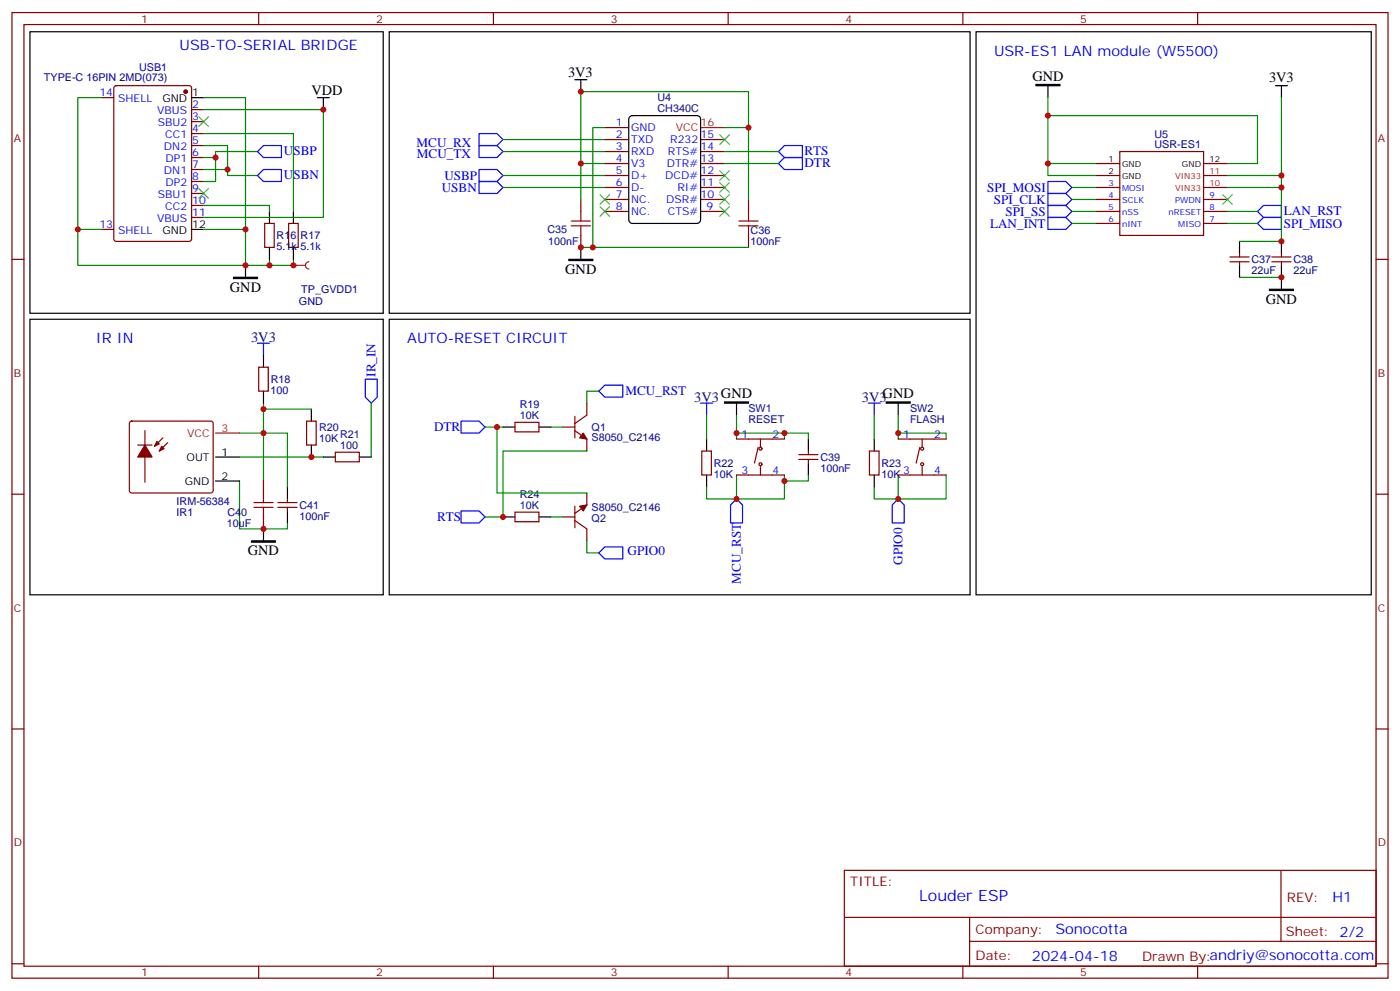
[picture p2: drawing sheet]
<svg xmlns="http://www.w3.org/2000/svg" width="412mm" height="292mm" viewBox="0 0 412 292" stroke-linecap="round" stroke-linejoin="round" font-family="sans-serif">
<g fill="none" stroke="#870000" stroke-width=".35">
<path d="M3.5 3.7h405.4v284.3h-405.4zM7.1 7.2h398.2v277.3h-398.2zM76.2 3.7v3.5M145.3 3.7v3.5M214.5 3.7v3.5M283.6 3.7v3.5M352.8 3.7v3.5M3.5 76.4h3.6M78 65.8h2.8v7h-2.8zM85 65.8h2.8v7h-2.8zM405.3 76.4h3.6M3.5 145.5h3.6"/>
<path d="M405.3 145.5h3.6M3.5 214.7h3.6M405.3 214.7h3.6M248.7 256.3h156.6v28.2h-156.6zM377.3 256.3v20.9M248.7 270.1h156.5M285.6 277.2h119.6M285.6 270.1v14.2M3.5 283.8h3.6M76.2 284.5v3.5M145.3 284.5v3.5M214.5 284.5v3.5"/>
<path d="M283.6 284.5v3.5M352.8 284.5v3.5M405.3 283.8h3.6"/>
</g>
<path d="M79.4 76.4v1.7h-7.1M86.4 76.4v1.7h-7M70.6 141.6v14.2h14.1v-1.8" fill="none" stroke="#008700" stroke-width=".35"/>
<path d="M79.4 62.3v3.5M79.4 72.8v3.6M86.4 62.3v3.5M86.4 72.8v3.6" fill="none" stroke="#000" stroke-width=".35"/>
<path d="M38.3 124.2l.5-.2h23.3l.5 .2 .2 .5v19.8l-.2 .5-.5 .2h-23.3l-.5-.3-.2-.4v-19.8z" fill="#fff" stroke="#870000" stroke-width=".35"/>
<g fill="none" stroke="#000" stroke-width=".35">
<path d="M8.8 9.3h104.1v83h-104.1zM114.7 9.3h171.1v83h-171.1zM287.5 9.3h116.4v165.9h-116.4zM56.4 28.8h3.6M93.5 28.8h3.5M95.2 28.8v3.5M169.3 23.5h3.6M171.1 23.5v3.5M185.4 34.5l.9-.5h19l.9 .5 .2 .6v29.6l-.5 .9-.6 .2h-19l-.9-.5-.2-.6v-29.6zM308.7 25.2v3.6M375.7 25.2h3.5M377.5 25.2v3.6"/>
<path d="M56.4 67.6h3.6M72.3 78.1v3.6M171.1 72.8v3.6M365.1 71.1v3.5M365.1 78.1v3.6M377.5 71.1v3.5M377.5 78.1v7.1M8.8 94h104.1v81.2h-104.1zM114.7 94h171.1v81.2h-171.1zM77.6 104.6v3.5M77.6 115.2v3.5M217 118.7v3.5"/>
<path d="M264.6 118.7v3.5M63.5 134.6h7.1M91.7 120.5v3.5M91.7 131.1v3.5M95.2 134.6h3.6M105.8 134.6h3.6M148.2 125.8h3.5M158.7 125.8h3.6M208.1 129.3v3.5M208.1 139.9v3.5M238.1 129.3v3.5M238.1 136.3v3.6"/>
<path d="M257.5 129.3v3.5M257.5 139.9v3.5M63.5 141.6h7.1M77.6 155.8v3.5M84.7 143.4v3.5M84.7 150.5v3.5M148.2 152.2h3.5M158.7 152.2h3.6"/>
</g>
<path d="M206.4 37.6h7M63.5 127.5h7.1" fill="none" stroke="#f00" stroke-width=".35"/>
<g fill="#870000" stroke="#870000" stroke-width=".35">
<path d="M42.7 131.1l2.1 3.5h-4.2z"/>
<path d="M47.6 131.4l.7 .7-1.4 .7z"/>
<path d="M46.2 130l.7 .7-1.4 .7z"/>
<path d="M171.8 127.5l1.1 1.8-2.2-.4z"/>
<path d="M170.7 149l2.2-.3-1.1 1.8z"/>
<circle cx="54.7" cy="27" r=".53"/>
</g>
<g fill="none" stroke="#870000" stroke-width=".35">
<path d="M30 28.8h3.5M33.7 25.4l.5-.2h21.5l.7 .5v44.7l-.4 .6-21.8 .1-.6-.5-.1-44.7zM56.4 32.3h3.6M56.4 35.8h3.6M56.4 39.3h3.6M178.2 37.6h7M56.4 42.9h3.6M56.4 46.4h3.6M56.4 49.9h3.6M56.4 53.4h3.6M56.4 57h3.6M171.1 58.7v3.6"/>
<path d="M178.2 41.1h7M178.2 44.6h7M178.2 48.2h7M178.2 51.7h7M178.2 55.2h7M178.2 58.7h7M206.4 41.1h7M206.4 44.6h7M206.4 48.2h7M206.4 51.7h7M206.4 55.2h7M206.4 58.7h7"/>
<path d="M220.5 58.7v3.6M322.8 48.2h7M322.8 51.7h7M322.8 55.2h7M322.8 58.7h7M329.8 44.6h24.7v24.7h-24.7zM354.5 48.2h7.1M354.5 51.7h7.1M354.5 55.2h7.1M354.5 58.7h7.1M30 67.6h3.5M56.4 60.5h3.6"/>
<path d="M56.4 64h3.6M171.1 69.3v3.5M178.2 62.3h7M206.4 62.3h7M220.5 69.3v3.5M322.8 62.3h7M322.8 65.8h7M354.5 62.3h7.1M354.5 65.8h7.1M362.3 77.1h5.6M362.3 75.7h5.6M365.1 74.6v1.1"/>
<path d="M365.1 77.1v1M374.6 77.1h5.7M374.6 75.7h5.7M377.5 74.6v1.1M377.5 77.1v1M76.2 108.1h2.8v7.1h-2.8zM172.9 118.7v3.5l-3.6 2.5M40.6 131.1h4.2M42.7 126.8v15.2M48 128.9l-2.5 2.5M49.4 130.4l-2.5 2.4M90.3 124h2.8v7.1h-2.8z"/>
<path d="M98.8 133.2h7v2.8h-7zM151.7 124.4h7v2.8h-7zM165.8 125.8h3.5M169.3 126.8l3.6 2.5v3.5M169.3 122.6v6.3M206.7 132.8h2.8v7.1h-2.8zM217 139.9h14.1M217 129.3h14.1M223.3 131.8l-1.1 4.5M224 129.3v2.5M224 137.4v2.5M235.3 135.3h5.6"/>
<path d="M235.3 133.9h5.6M238.1 132.8v1.1M238.1 135.3v1M256.1 132.8h2.8v7.1h-2.8zM264.6 139.9h14.1M264.6 129.3h14.1M270.9 131.8l-1 4.5M271.6 129.3v2.5M271.6 137.4v2.5M77.6 141.6v3.6M77.6 152.2v3.6M81.8 148h5.7"/>
<path d="M81.8 149.4h5.7M84.7 146.9v1.1M84.7 149.4v1.1M151.7 150.8h7v2.8h-7zM165.8 152.2h3.5M169.3 153.3l3.6 2.5v3.5M169.3 149v6.4M172.9 145.2v3.5l-3.6 2.5"/>
<circle cx="224" cy="132.1" r=".44"/>
<circle cx="224" cy="136.7" r=".44"/>
<circle cx="271.6" cy="136.7" r=".44"/>
<circle cx="271.6" cy="132.1" r=".44"/>
</g>
<path d="M305.2 24.9h7v.3h-7zM167.6 76.4h7v.3h-7zM68.8 81.7h7v.3h-7zM373.9 85.2h7.1v.3h-7.1zM213.4 118.4h7.1v.3h-7.1zM261.1 118.4h7v.3h-7zM74.1 159.3h7v.3h-7z" fill="#000" stroke="#000" stroke-width=".35"/>
<g fill="none" stroke="#008700" stroke-width=".35">
<path d="M30 28.8h-7.1v38.8h7.1M60 28.8h12.3v38.8M60 32.3h35.2v31.7h-35.2M60 39.3h26.4v23M178.2 37.6h-3.6v35.2M213.4 37.6h7.1v-10.6h-49.4v21.2h7.1M220.5 37.6v21.1M308.7 28.8v19.4h14.1M308.7 34h61.7v14.2h-8.8M377.5 28.8v22.9h-15.9M60 42.9h7v8.8h8.8M60 46.4h3.5"/>
<path d="M60 49.9h7M75.8 44.6h-12.3v8.8h-3.5M148.2 41.1h30M148.2 44.6h30M148.2 51.7h30M148.2 55.2h30M171.1 48.2v10.5M213.4 44.6h15.9M213.4 48.2h15.9M308.7 48.2v3.5h14.1M315.7 55.2h7.1M315.7 58.7h7.1"/>
<path d="M377.5 51.7v3.5h-15.9M377.5 55.2v15.9h-12.4M22.9 67.6v10.5h49.4v-10.5h-12.3M60 60.5h19.4v1.8M171.1 72.8h49.4M315.7 62.3h7.1M315.7 65.8h7.1M361.6 62.3h8.8M361.6 65.8h8.8M365.1 81.7h12.4M77.6 118.7v22.9M109.4 118.7v15.9"/>
<path d="M176.4 115.2h-3.5v3.5M70.6 127.5h14.1v15.9M70.6 134.6h24.6M77.6 120.5h14.1M142.9 125.8h5.3M146.4 125.8v19.4h26.5M162.3 125.8h3.5M172.9 132.8h-24.7v19.4h-5.3M208.1 122.2v7.1M217 127.5h14.1v1.8M217 139.9v7h14.1v-7M217 122.2v7.1"/>
<path d="M231.1 127.5h7v1.8M238.1 139.9v1.7h-7M257.5 122.2v7.1M264.6 127.5h14.1v1.8M264.6 139.9v7h14.1v-7M264.6 122.2v7.1M162.3 152.2h3.5M172.9 159.3v3.5h3.5M208.1 143.4v3.5h8.9M257.5 143.4v3.5h7.1"/>
</g>
<path d="M168.3 66.5h5.6M168.3 65.1h5.6M171.1 62.3v2.8M171.1 66.5v2.8M217.7 66.5h5.6M217.7 65.1h5.6M220.5 62.3v2.8M220.5 66.5v2.8M74.8 149.4h5.6M74.8 148h5.6M77.6 145.2v2.8M77.6 149.4v2.8" fill="none" stroke="#a10000" stroke-width=".35"/>
<g fill="none" stroke="#00f" stroke-width=".35">
<path d="M141.1 39.3h5.3l1.8 1.8-1.8 1.8h-5.3zM75.8 44.6l1.8-1.7h5.3v3.5h-5.3zM77.6 49.9h5.3v3.5h-5.3l-1.8-1.7zM141.1 49.9h5.3l1.8 1.8-1.8 1.7h-5.3zM141.1 53.4h5.3l1.8 1.8-1.8 1.8h-5.3zM141.1 42.9h5.3l1.8 1.7-1.8 1.8h-5.3zM229.3 48.2l1.8-1.8h5.3v3.5h-5.3zM229.3 44.6l1.8-1.7h5.3v3.5h-5.3zM308.7 53.4h5.3l1.7 1.8-1.7 1.8h-5.3zM308.7 57h5.3l1.7 1.7-1.7 1.8h-5.3zM308.7 60.5h5.3l1.7 1.8-1.7 1.7h-5.3zM308.7 64h5.3l1.7 1.8-1.7 1.8h-5.3z"/>
<path d="M370.4 65.8l1.8-1.8h5.3v3.6h-5.3zM370.4 62.3l1.8-1.8h5.3v3.5h-5.3zM75.8 101.1h3.6M77.6 101.1v3.5M107.6 111.7h3.5v5.2l-1.7 1.8-1.8-1.8zM176.4 115.2l1.8-1.8h5.2v3.5h-5.2zM206.4 118.7h3.5M208.1 118.7v3.5M255.8 118.7h3.5M257.5 118.7v3.5M135.8 124h5.3l1.8 1.8-1.8 1.7h-5.3zM135.8 150.5h5.3l1.8 1.7-1.8 1.8h-5.3z"/>
<path d="M217 146.9l1.7 1.8v5.3h-3.5v-5.3zM262.8 148.7l1.8-1.8 1.7 1.8v5.3h-3.5zM176.4 162.8l1.8-1.8h5.2v3.6h-5.2z"/>
</g>
<g fill="none" stroke="#3c3" stroke-width=".35">
<path d="M58.6 34.4l2.8 2.8M61.4 34.4l-2.8 2.8M212 39.7l2.8 2.8M214.8 39.7l-2.8 2.8M58.6 55.6l2.8 2.8M61.4 55.6l-2.8 2.8M176.7 57.3l2.9 2.8M179.6 57.3l-2.9 2.8M212 50.3l2.8 2.8M212 53.8l2.8 2.8M212 57.3l2.8 2.8M214.8 50.3l-2.8 2.8"/>
<path d="M214.8 53.8l-2.8 2.8M214.8 57.3l-2.8 2.8M360.2 57.3l2.8 2.8M363 57.3l-2.8 2.8M176.7 60.9l2.9 2.8M179.6 60.9l-2.9 2.8M212 60.9l2.8 2.8M214.8 60.9l-2.8 2.8"/>
</g>
<path d="M86.4 78.1h3.6M91 77.1a1.06 1.06 0 0 0-1 1 1.06 1.06 0 0 0 1 1.1" fill="none" stroke="#8c2424" stroke-width=".35"/>
<circle cx="86.4" cy="78.1" r=".18" fill="#8c2424"/>
<g fill="#c00">
<circle cx="79.4" cy="78.1" r=".88"/>
<circle cx="77.6" cy="155.8" r=".88"/>
<circle cx="77.6" cy="127.5" r=".88"/>
<circle cx="91.7" cy="134.6" r=".88"/>
<circle cx="77.6" cy="120.5" r=".88"/>
<circle cx="22.9" cy="67.6" r=".88"/>
<circle cx="72.3" cy="78.1" r=".88"/>
<circle cx="72.3" cy="67.6" r=".88"/>
<circle cx="95.3" cy="32.3" r=".88"/>
<circle cx="63.5" cy="46.4" r=".88"/>
<circle cx="67" cy="49.9" r=".88"/>
<circle cx="264.6" cy="146.9" r=".88"/>
<circle cx="217" cy="146.9" r=".88"/>
<circle cx="148.2" cy="152.2" r=".88"/>
<circle cx="146.4" cy="125.8" r=".88"/>
<circle cx="264.6" cy="127.5" r=".88"/>
<circle cx="217" cy="127.5" r=".88"/>
<circle cx="231.1" cy="127.5" r=".88"/>
<circle cx="231.1" cy="141.6" r=".88"/>
<circle cx="171.1" cy="48.2" r=".88"/>
<circle cx="171.1" cy="72.8" r=".88"/>
<circle cx="220.5" cy="37.6" r=".88"/>
<circle cx="174.6" cy="72.8" r=".88"/>
<circle cx="171.1" cy="27" r=".88"/>
<circle cx="308.7" cy="48.2" r=".88"/>
<circle cx="308.7" cy="34" r=".88"/>
<circle cx="377.5" cy="51.7" r=".88"/>
<circle cx="377.5" cy="55.2" r=".88"/>
<circle cx="377.5" cy="71.1" r=".88"/>
<circle cx="377.5" cy="81.7" r=".88"/>
<circle cx="86.4" cy="78.1" r=".88"/>
</g>
<text font-size="4.6" fill="#00f" x="270.8" y="265.3">Louder ESP</text>
<g font-size="4.2" fill="#00f">
<text x="52.9" y="14.6">USB-TO-SERIAL BRIDGE</text>
<text x="292.8" y="16.4">USR-ES1 LAN module (W5500)</text>
<text x="28.2" y="101.1">IR IN</text>
<text x="119.9" y="101.1">AUTO-RESET CIRCUIT</text>
<text x="392.5" y="265.6">H1</text>
<text x="310.9" y="275.1">Sonocotta</text>
<text x="304" y="282.9">2024-04-18</text>
</g>
<g font-size="4.2">
<text x="167.3" y="22.8">3V3</text>
<text x="304.1" y="23.8">GND</text>
<text x="91.7" y="28">VDD</text>
<text x="373.8" y="24.1">3V3</text>
<text x="166.5" y="80.7">GND</text>
<text x="67.7" y="86">GND</text>
<text x="372.9" y="89.5">GND</text>
<text x="212.4" y="117.2">GND</text>
<text x="260" y="117.2">GND</text>
<text x="73" y="163.5">GND</text>
</g>
<g font-size="4.2" fill="#000080">
<text x="74" y="100.7">3V3</text>
<text x="204.5" y="118.4">3V3</text>
<text x="253.9" y="118.4">3V3</text>
</g>
<g font-size="3.9" fill="#00f">
<text x="83.6" y="45.8">USBP</text>
<text x="122.7" y="43.2">MCU_RX</text>
<text x="122.8" y="46.6">MCU_TX</text>
<text x="237" y="45.7">RTS</text>
<text x="83.6" y="52.8">USBN</text>
<text x="130.9" y="53.1">USBP</text>
<text x="237" y="49.3">DTR</text>
<text x="130.1" y="56.5">USBN</text>
<text x="290.8" y="56.5">SPI_MOSI</text>
<text x="292.8" y="60">SPI_CLK</text>
<text x="296.2" y="63.6">SPI_SS</text>
<text x="378.2" y="63.5">LAN_RST</text>
<text x="291.6" y="67.1">LAN_INT</text>
<text x="378.2" y="67">SPI_MISO</text>
<text x="110.6" y="110.9" transform="rotate(-90 110.6 110.9)">IR_IN</text>
<text x="184.3" y="116.3">MCU_RST</text>
<text x="127.8" y="127">DTR</text>
<text x="128.7" y="153.5">RTS</text>
<text x="184.9" y="163.5">GPIO0</text>
<text x="265.9" y="166.4" transform="rotate(-90 265.9 166.4)">GPIO0</text>
<text x="218.2" y="171.9" transform="rotate(-90 218.2 171.9)">MCU_RST</text>
</g>
<g font-size="3.9" fill="#800">
<text x="250.5" y="260.9">TITLE:</text>
<text x="379.1" y="265.6">REV:</text>
<text x="287.4" y="275.1">Company:</text>
<text x="378.7" y="275.7">Sheet: 2/2</text>
<text x="287.4" y="282.8">Date:</text>
<text x="336.4" y="282.8">Drawn By:andriy@sonocotta.com</text>
</g>
<g font-size="3.2" fill="#800">
<text x="41.6" y="6.7">1</text>
<text x="110.8" y="6.7">2</text>
<text x="179.9" y="6.7">3</text>
<text x="249.1" y="6.7">4</text>
<text x="318.2" y="6.7">5</text>
<text x="4.1" y="41.8">A</text>
<text x="405.9" y="41.8">A</text>
<text x="4.1" y="110.9">B</text>
<text x="405.9" y="110.9">B</text>
<text x="4.1" y="180.1">C</text>
<text x="405.9" y="180.1">C</text>
<text x="4.1" y="249.2">D</text>
<text x="405.9" y="249.2">D</text>
<text x="41.6" y="287.5">1</text>
<text x="110.8" y="287.5">2</text>
<text x="179.9" y="287.5">3</text>
<text x="249.1" y="287.5">4</text>
<text x="318.2" y="287.5">5</text>
</g>
<g font-size="3.2" fill="#000080">
<text x="12.9" y="24">TYPE-C 16PIN 2MD(073)</text>
<text x="41" y="20.8">USB1</text>
<text x="193.7" y="29.7">U4</text>
<text x="193.7" y="33">CH340C</text>
<text x="340.1" y="40.6">U5</text>
<text x="340.1" y="43.6">USR-ES1</text>
<text x="81.5" y="70.5">R16</text>
<text x="88.5" y="70.5">R17</text>
<text x="161.2" y="68.7">C35</text>
<text x="221.1" y="69">C36</text>
<text x="81.5" y="73.7">5.1k 5.1k</text>
<text x="161.5" y="72.2">100nF</text>
<text x="221.1" y="72.3">100nF</text>
<text x="368.7" y="77.5">C37</text>
<text x="381" y="77.5">C38</text>
<text x="368.7" y="80.7">22uF</text>
<text x="381" y="80.7">22uF</text>
<text x="88.1" y="89.8">GND</text>
<text x="88.8" y="86.3">TP_GVDD1</text>
<text x="79.7" y="112.7">R18</text>
<text x="79.7" y="115.9">100</text>
<text x="153.1" y="123.3">10K</text>
<text x="153.1" y="120.2">R19</text>
<text x="220.4" y="124.7">RESET</text>
<text x="220.4" y="121.3">SW1</text>
<text x="268.1" y="124.7">FLASH</text>
<text x="268.1" y="121.3">SW2</text>
<text x="94" y="130.1">10K</text>
<text x="94" y="126.9">R20</text>
<text x="100.2" y="128.9">R21</text>
<text x="174.3" y="130">S8050_C2146</text>
<text x="174.3" y="126.8">Q1</text>
<text x="100.2" y="132.1">100</text>
<text x="210.3" y="137.5">R22</text>
<text x="241.7" y="135.7">C39</text>
<text x="259.6" y="137.5">R23</text>
<text x="210.3" y="140.7">10K</text>
<text x="241.7" y="138.9">100nF</text>
<text x="259.6" y="140.7">10K</text>
<text x="52" y="148.7">IRM-56384</text>
<text x="88.2" y="149.8">C41</text>
<text x="153.1" y="149.8">10K</text>
<text x="153.1" y="146.7">R24</text>
<text x="52" y="151.9">IR1</text>
<text x="66.8" y="155.2">10uF</text>
<text x="67" y="151.9">C40</text>
<text x="88.2" y="153.1">100nF</text>
<text x="174.3" y="150.5">S8050_C2146</text>
<text x="174.3" y="153.6">Q2</text>
</g>
<g font-size="3.2" fill="#00f">
<text x="29.3" y="28.4">14</text>
<text x="34.8" y="30.2">SHELL</text>
<text x="46.3" y="33.7">VBUS</text>
<text x="56.6" y="31.9">2</text>
<text x="56.6" y="35.5">3</text>
<text x="46.5" y="37.2">SBU2</text>
<text x="48.7" y="40.7">CC1</text>
<text x="56.6" y="39">4</text>
<text x="181.4" y="40.7">2</text>
<text x="181.4" y="37.2">1</text>
<text x="185.9" y="38.6">GND</text>
<text x="206.4" y="40.7">15</text>
<text x="48.3" y="44.3">DN2</text>
<text x="48.8" y="47.8">DP1</text>
<text x="56.6" y="42.5">5</text>
<text x="56.6" y="46">6</text>
<text x="181.4" y="47.8">4</text>
<text x="181.4" y="44.3">3</text>
<text x="185.9" y="45.7">RXD</text>
<text x="185.9" y="42.2">TXD</text>
<text x="196.7" y="45.7">RTS#</text>
<text x="197.4" y="42.2">R232</text>
<text x="206.4" y="44.3">14</text>
<text x="206.4" y="47.8">13</text>
<text x="48.3" y="51.3">DN1</text>
<text x="56.6" y="49.6">7</text>
<text x="56.6" y="53.1">8</text>
<text x="181.4" y="51.3">5</text>
<text x="185.9" y="52.7">D+</text>
<text x="185.9" y="49.2">V3</text>
<text x="196" y="52.7">DCD#</text>
<text x="196.5" y="49.2">DTR#</text>
<text x="206.4" y="51.3">12</text>
<text x="46.5" y="58.4">SBU1</text>
<text x="48.8" y="54.9">DP2</text>
<text x="56.6" y="56.6">9</text>
<text x="181.4" y="58.4">7</text>
<text x="181.4" y="54.9">6</text>
<text x="185.9" y="59.8">NC.</text>
<text x="185.9" y="56.3">D-</text>
<text x="196.3" y="59.8">DSR#</text>
<text x="199.5" y="56.3">RI#</text>
<text x="206.4" y="54.9">11</text>
<text x="206.4" y="58.4">10</text>
<text x="46.3" y="65.4">VBUS</text>
<text x="48.7" y="61.9">CC2</text>
<text x="56.6" y="60.1">10</text>
<text x="56.6" y="63.7">11</text>
<text x="181.4" y="61.9">8</text>
<text x="185.9" y="63.3">NC.</text>
<text x="196.7" y="63.3">CTS#</text>
<text x="208.1" y="61.9">9</text>
<text x="29.3" y="67.2">13</text>
<text x="34.8" y="69">SHELL</text>
<text x="218.5" y="128.9">1</text>
<text x="227.5" y="128.9">2</text>
<text x="266.1" y="128.9">1</text>
<text x="275.2" y="128.9">2</text>
<text x="218.5" y="139.5">3</text>
<text x="227.5" y="139.5">4</text>
<text x="266.1" y="139.5">3</text>
<text x="275.2" y="139.5">4</text>
</g>
<g font-size="3.2">
<text x="56.6" y="28.4">1</text>
<text x="47.9" y="30.2">GND</text>
<text x="47.9" y="69">GND</text>
<text x="56.6" y="67.2">12</text>
<text x="55" y="135.6">OUT</text>
<text x="65.3" y="134.2">1</text>
<text x="54.5" y="142.7">GND</text>
<text x="65.3" y="141.3">2</text>
</g>
<g font-size="3.2" fill="#f00">
<text x="199.1" y="38.6">VCC</text>
<text x="206.4" y="37.2">16</text>
<text x="55.1" y="128.6">VCC</text>
<text x="65.3" y="127.2">3</text>
</g>
<g font-size="2.5">
<text x="326.5" y="47.8">1</text>
<text x="356.3" y="47.8">12</text>
<text x="326.5" y="51.3">2</text>
<text x="330.6" y="49.2">GND</text>
<text x="330.6" y="52.7">GND</text>
<text x="348.2" y="49.2">GND</text>
</g>
<g font-size="2.5" fill="#f00">
<text x="346.1" y="52.7">VIN33</text>
<text x="356.3" y="51.3">11</text>
<text x="346.1" y="56.3">VIN33</text>
<text x="356.3" y="54.9">10</text>
</g>
<g font-size="2.5" fill="#00f">
<text x="326.5" y="54.9">3</text>
<text x="326.5" y="58.4">4</text>
<text x="330.6" y="56.3">MOSI</text>
<text x="330.6" y="59.8">SCLK</text>
<text x="346.2" y="59.8">PWDN</text>
<text x="356.3" y="58.4">9</text>
<text x="326.5" y="61.9">5</text>
<text x="326.5" y="65.4">6</text>
<text x="330.6" y="63.3">nSS</text>
<text x="344.2" y="63.3">nRESET</text>
<text x="356.3" y="65.4">7</text>
<text x="356.3" y="61.9">8</text>
<text x="330.6" y="66.9">nINT</text>
<text x="347.1" y="66.9">MISO</text>
</g>
</svg>
